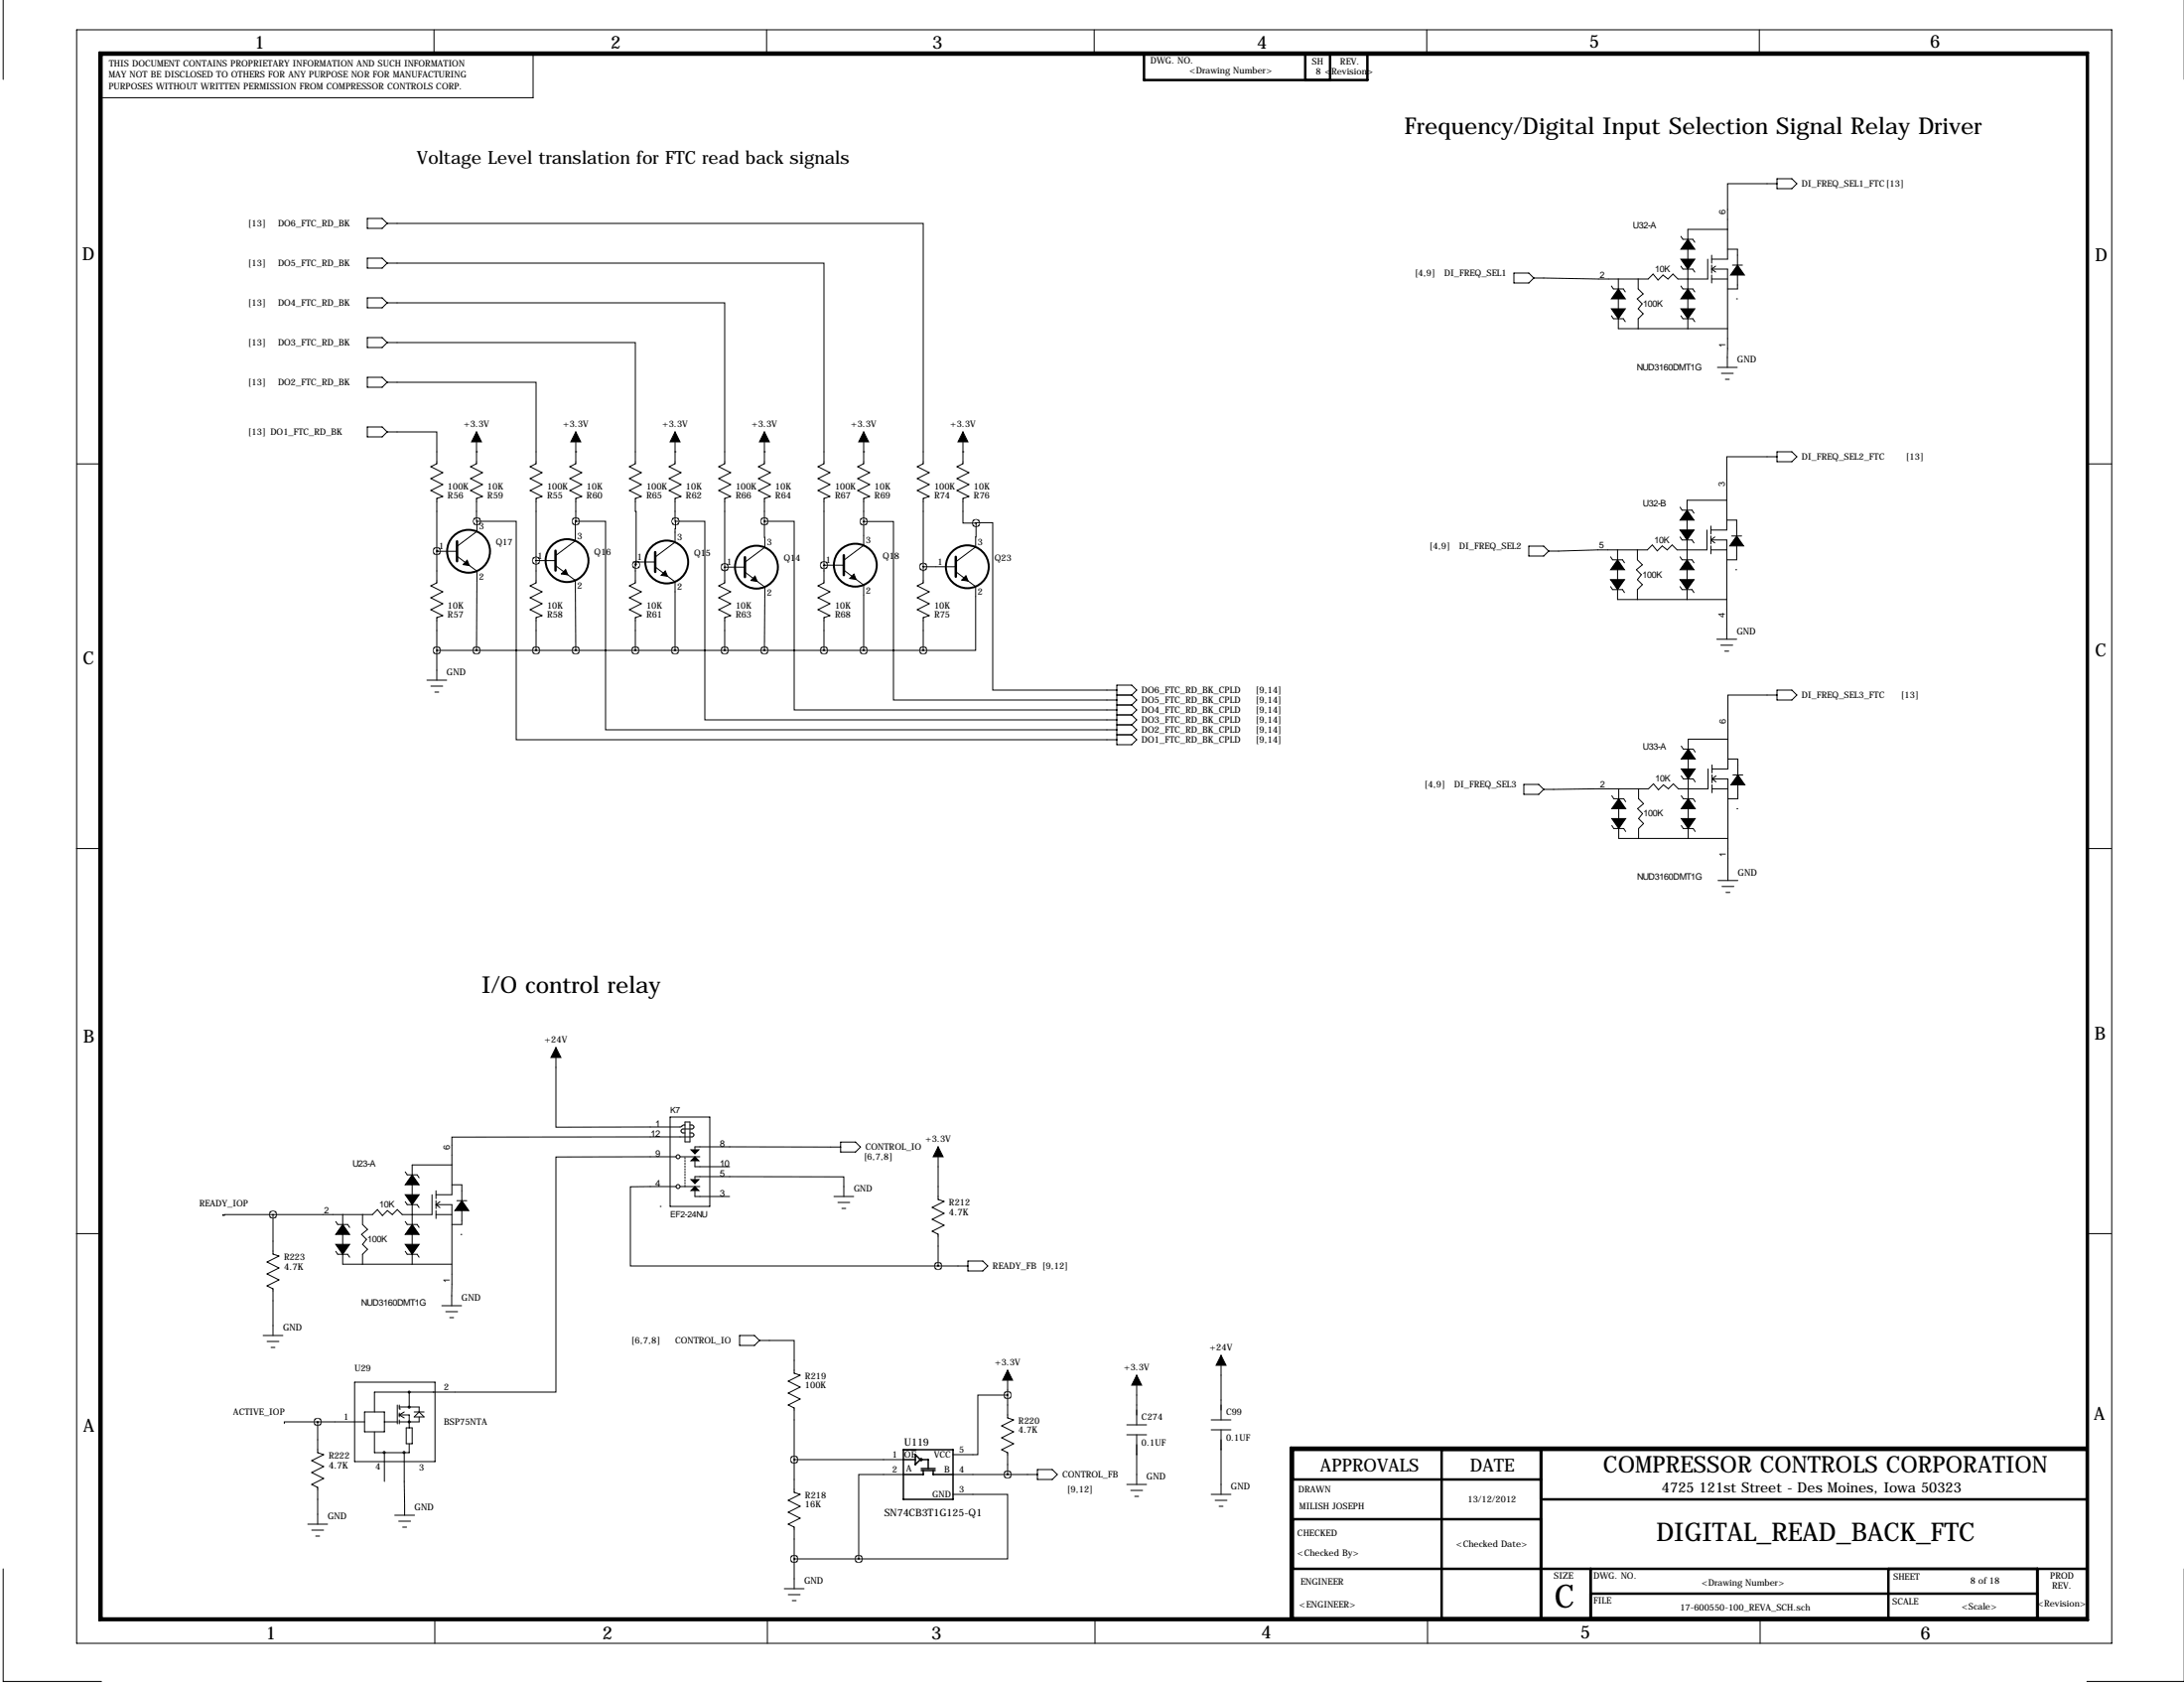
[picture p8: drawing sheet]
<svg xmlns="http://www.w3.org/2000/svg" width="559mm" height="432mm" viewBox="0 0 559 432" stroke-linecap="round" stroke-linejoin="round" font-family="sans-serif">
<g fill="none" stroke="#000" stroke-width=".25">
<path d="M.8 -.1v20.4M19.6 7.6h520.7v412.8h-520.7zM111 7.6v6.4M143.6 13.9h-7.2v11.1h-110.8M196.1 7.6v6.4M280 7.6v6.4M365 7.6v6.4M450.1 7.6v6.4M94 55.9h3.8l1.3 1.2-1.3 1.3h-3.8zM99.1 57.1h137.1v61.5l-1.5 .8 3 1.5-3 1.5 3 1.6-3 1.5 3 1.5-1.5 .5v21.6l-1.5 .8 3 1.5-3 1.5 3 1.5-3 1.6 3 1.5-1.5 .5v8.4M442 58.7h-10.1v2.5M454.7 47h-12.7v19.3h-4.1"/>
<path d="M454.7 45.7h3.8l1.2 1.3-1.2 1.3h-3.8zM94 66h3.8l1.3 1.3-1.3 1.3h-3.8zM94 76.2h3.8l1.3 1.3-1.3 1.2h-3.8zM99.1 77.5h86.3v41.1l-1.5 .8 3 1.5-3 1.5 3 1.6-3 1.5 3 1.5-1.5 .5v21.6l-1.5 .8 3 1.5-3 1.5 3 1.5-3 1.6 3 1.5-1.5 .5v8.4M99.1 67.3h111.7v51.3l-1.5 .8 3 1.5-3 1.5 3 1.6-3 1.5 3 1.5-1.5 .5v21.6l-1.5 .8 3 1.5-3 1.5 3 1.5-3 1.6 3 1.5-1.5 .5v8.4M387.3 69.8h3.9l1.2 1.3-1.2 1.3h-3.9zM412.3 73.2l.5 .7h2.5l.5 .8M414.1 71.4v2.5M414.1 76.5v2.5M419.2 71.4v2.5l1.2 1.3-1.5 1.3 1.3 1.2-1 1.3 1.2 1.3-1.2 1.2v2.6M430.1 68.1l.5 .7h2.5l.5 .8M430.1 60.5l.5 .7h2.5l.5 .8"/>
<path d="M430.1 73.2l.5 .7h2.5l.5 .8M431.9 63.8v2.5M431.9 68.8v5.1M431.9 76.5v2.5M436.9 66.3v5.1h-7.6l-1.3-1.3-1.2 1.3-1.3-1-1.3 1.2-1.2-1.5-1.3 1.3-29.3-.3M437.9 71.4h4.1M437.9 65.3v2M437.9 67.8v2M437.9 70.4v2M437.9 68.8h4.1v25.2M437.9 68.8l1.1 .8M439 68.1l-1.1 .7"/>
<path d="M442 63.8h2.6v4M443.3 67.8h2.5M444.3 76.5h.1M444.6 70.4v3.5h-2.6M94 86.4h3.8l1.3 1.2-1.3 1.3h-3.8zM94 96.5h3.8l1.3 1.3-1.3 1.3h-3.8zM99.1 97.8h38.1v20.8l-1.6 .8 3.1 1.5-3.1 1.5 3.1 1.6-3.1 1.5 3.1 1.5-1.5 .5v21.6l-1.6 .8 3.1 1.5-3.1 1.5 3.1 1.5-3.1 1.6 3.1 1.5-1.5 .5v8.4M99.1 87.6h63.5v31l-1.6 .8 3.1 1.5-3.1 1.5 3.1 1.6-3.1 1.5 3.1 1.5-1.5 .5v3.3h.2v13.7M412.3 80.8l.5 .7h2.5l.5 .8M414.1 81.5v2.6h27.9M430.1 80.8l.5 .7h2.5l.5 .8M431.9 81.5v2.6"/>
<path d="M439.4 94h5.1M440.4 95.5h3.1M441.5 97h1M19.7 118.7h6.4M94 109.2h3.8l1.3 1.3-1.3 1.3h-3.8zM99.1 110.5h12.7v8.1l-1.6 .8 3.1 1.5-3.1 1.5 3.1 1.6-3.1 1.5 3.1 1.5-1.5 .5v21.6l-1.6 .8 3.1 1.5-3.1 1.5 3.1 1.5-3.1 1.6 3.1 1.5-1.5 .5v16M121.9 115.6h.1M121.9 110.5v8.1l-1.5 .8 3 1.5-3 1.5 3 1.6-3 1.5 3 1.5-1.5 .5 .1 5.8M147.3 115.6h.1M147.3 110.5v8.1l-1.5 .8 3 1.5-3 1.5 3 1.6-3 1.5 3 1.5-1.5 .5v5.8M172.7 115.6h.1M172.7 110.5v8.1l-1.5 .8 3 1.5-3 1.5 3 1.6-3 1.5 3 1.5-1.5 .5 .1 5.8"/>
<path d="M195.6 115.6h.1M195.6 110.5v8.1l-1.5 .8 3 1.5-3 1.5 3 1.6-3 1.5 3 1.5-1.5 .5v5.8M221 115.6h.1M221 110.5v8.1l-1.5 .8 3 1.5-3 1.5 3 1.6-3 1.5 3 1.5-1.5 .5v12l-5.1 3.8M246.4 115.6h.1M246.4 110.5v8.1l-1.5 .8 3 1.5-3 1.5 3 1.6-3 1.5 3 1.5-1.5 .5v6.3h3.3M454.7 116.8h-12.9v18.8h-4.1M454.7 115.6h3.8l1.2 1.2-1.2 1.3h-3.8zM533.9 118.7h6.4M122 133.3h10.1v55.9h153.7M122 133.3v2.6l-5.1 3.9M147.3 133.3l-.1 5-5.1 3.8"/>
<path d="M147.3 133.3h7.6v53.4h130.9M172.8 133.3l-.1 5.4-5.1 3.8M172.8 133.3h7.5v50.8h105.5M195.6 133.3l.1 6.7-5.1 3.8M195.6 133.3h7.6v48.3h82.6M221 133.4h7.6v45.7h57.2M249.7 133.8l-.1 6.1-5 3.8M249.7 133.8l4.3-.1v42.8h31.8M391.2 139.7h3.8l1.2 1.3-1.2 1.2h-3.8zM429.9 137.4l.5 .7h2.5l.5 .8M429.9 129.7l.5 .8h2.5l.5 .8M431.6 133v2.6"/>
<path d="M431.6 138.1v5.1M436.7 135.6v5.1h-7.6l-1.3-1.3-1.2 1.3-1.3-1.1-1.3 1.3-1.2-1.5-1.3 1.3h-12.7l-12.6 .3M437.7 134.6v2M437.7 137.1v2M437.7 139.6v2.1M437.7 138.1h4.1v25.4M437.7 138.1l1.1 .8M438.8 137.4l-1.1 .7M441.8 133h2.5v4.1M441.8 128h-10.2v2.5M443.1 137.1h2.5M444.3 139.6v3.6h-2.5"/>
<path d="M111.8 141h5.1M116.9 142.3l5.1 3.8-.1 20.3M137.2 143.4h4.9M142.1 144.7l5.1 3.8 .1 17.9M162.8 144.5h-.2v4.6l-1.6 .8 3.1 1.5-3.1 1.5 3.1 1.5-3.1 1.6 3.1 1.5-1.5 .5v8.4M167.6 143.8h-5v.7h.2M167.6 145l5.1 3.8v17.6M185.4 145.1h5.2M190.6 146.4l5.1 3.8-.1 16.2M210.8 144.6h.1M210.8 144.6h5.1M215.9 145.8l5.1 3.9v16.7"/>
<path d="M236.2 145h8.4M244.6 146.3l5 3.8v16.3h-13.4M412.1 150.1l.5 .7h2.5l.5 .8M412.1 142.4l.5 .8h2.5l.5 .8M413.9 150.8v2.6h27.9M413.9 140.7v2.5M413.9 145.7v2.6M418.9 140.7v2.5l1.3 1.3-1.5 1.2 1.3 1.3-1.1 1.3 1.3 1.3-1.3 1.2v2.6M429.9 142.4l.5 .8h2.5l.5 .8M429.9 150.1l.5 .7h2.5l.5 .8M431.6 145.7v2.6M431.6 150.8v2.6"/>
<path d="M437.7 140.7h4.1M444.1 145.7h.1M109.2 174h5.1M110.2 175.5h3.1M111.3 177h1M111.8 166.4h124.4M285.8 177.8h3.8M289.6 177.8l1.2-1.3-1.2-1.2h-3.8v15.2h3.8l1.2-1.3-1.2-1.2M289.6 177.8l1.2 1.3-1.2 1.2M439.3 163.5h5M440.3 165h3M441.3 166.6h1"/>
<path d="M454.7 177.8h-12.6v18.9h-4.1M454.7 176.5h3.8l1.2 1.3-1.2 1.3h-3.8zM285.8 188h3.8M285.8 185.4h3.8M285.8 182.9h3.8M285.8 180.3h3.8M289.6 185.4l1.2 1.3-1.2 1.3M289.6 182.9l1.2 1.2-1.2 1.3M289.6 180.3l1.2 1.3-1.2 1.3M430.2 198.5l.5 .7h2.5l.5 .8M430.2 190.9l.5 .7h2.5l.5 .8M432 194.2v2.5"/>
<path d="M432 199.2v5.1M437 196.7v5.1h-7.6l-1.3-1.3-1.2 1.3-1.3-1-1.3 1.2-1.2-1.5-1.3 1.3-26.8 .1M438 195.7v2M438 198.2v2.1M438 199.2h4.1v26M438 199.2l1.1 .8M439.1 198.5l-1.1 .7M442.1 194.2h2.6v4M442.1 189.1h-10.1v2.5M443.4 198.2h2.5M19.6 217.1h6.4M389.9 200.7h3.8l1.3 1.2-1.3 1.3h-3.8z"/>
<path d="M412.4 211.2l.5 .7h2.5l.6 .8M412.4 203.6l.5 .7h2.5l.6 .8M414.2 211.9v2.6h27.9M414.2 201.8v2.5M414.2 206.9v2.5M419.3 201.8v2.5l1.2 1.3-1.5 1.3 1.3 1.2-1 1.3 1.2 1.3-1.2 1.2v2.6M430.2 203.6l.5 .7h2.5l.5 .8M430.2 211.2l.5 .7h2.5l.5 .8M432 206.9v2.5M432 211.9v2.6M438 201.8h4.1M438 200.8v2"/>
<path d="M444.4 206.9h.1M444.7 200.8v3.5h-2.6M533.8 217.1h6.4M439.6 225.2h5.1M440.6 226.8h3M441.6 228.3h1M142.2 268v20.3h31.8l.8-.5h.5M103.7 299.8l.5 .7h2.5l.5 .8M115.6 298h-10.1v2.5M171.4 285.8h10.2v22.8h-10.2zM173 295.9l-30.8 .1v60.1h-46.4v5.1M174 295.9h5.1"/>
<path d="M175.3 287h1.2v5.1h-1.2zM176.5 289.8h.5a.51 .51 0 0 1 .5 .5 .51 .51 0 0 1-.5 .5l-61.4 .1v14.7h-4M176.5 287.8h.5a.51 .51 0 0 1 .5 .5 .51 .51 0 0 1-.5 .5h-2.2a.51 .51 0 0 0-.6 .5 .51 .51 0 0 0 .6 .5h.5M177.8 296.9v1.5h8.9M215.1 293.4h-37.3v.7M215.1 292.2h3.8l1.3 1.2-1.3 1.3h-3.8zM240 293.4v13.4l1.6 .5-3.1 1.6 3.1 1.5-3.1 1.5 3.1 1.5-3.1 1.6 1.5 .7v8.1M19.6 315.6h6.4M57 310.7v.2h.4v-.2h12.4M69.8 310.7v10.1l1.6 .5-3.1 1.5 3.1 1.6-3.1 1.5 3.1 1.5-3.1 1.5 1.5 .8v11.9M85.9 312.5l.5 .7h2.6l.5 .8M87.7 310.7v2.5"/>
<path d="M87.7 315.8v2.5M92.8 310.7v2.5l1.2 1.3-1.5 1.3 1.3 1.2-1 1.3 1.2 1.3-1.2 1.3v2.5M103.7 307.4l.5 .8h2.5l.5 .7M103.7 312.5l.5 .7h2.5l.5 .8M105.5 303.1v2.5M105.5 308.2v5M105.5 315.8v2.5M110.5 305.6v5.1h-7.6l-1.2-1.3-1.3 1.3-1.3-1-1.3 1.2-1.2-1.5-1.3 1.3h-25.5M111.6 310.7h4M111.6 304.6v2M111.6 307.1v2.1M111.6 309.7v2"/>
<path d="M111.6 308.2h4v25.8M111.6 308.2l1 .7M112.6 307.4l-1 .8M115.6 303.1h2.6v4M116.9 307.1h2.5M117.9 315.8h.1M118.2 309.7v3.5h-2.6M168.9 308.6h.1M173 303.5l-11.7 .1v20.2h78.7M174 303.5h5.1M177.8 301.8v-.8h38.1v5.1M177.8 304.5v1.6h8.9"/>
<path d="M213.4 306.1h5M214.4 307.6h3M215.4 309.1h1M533.8 315.6h6.4M85.9 320.1l.5 .8h2.6l.5 .7M87.7 320.9v2.5h27.9M103.7 320.1l.5 .8h2.5l.5 .7M105.5 320.9v2.5M113 334h5.1M114 335.5h3.1M115.1 337.1h1M240 323.8h7.6"/>
<path d="M247.6 322.6h3.9l1.2 1.2-1.2 1.3h-3.9zM67.3 341.6h5.1M68.3 343.2h3.1M69.3 344.7h1.1M90.7 353.6h20.6v20.3h-20.6zM101.7 359.4v4.8M102.2 359.9h5v1.3M102.2 359.4v1M104.7 356.1v3.8M189.2 341.6h3.8l1.3 1.3-1.3 1.3h-3.8zM194.3 342.9h8.9v8.4l1.5 .5-3 1.5 3 1.5-3 1.6 3 1.5-3 1.5 1.5 .8v21.6l1.5 .5-3 1.5 3 1.5-3 1.5 3 1.6-3 1.5 1.5 .8v15.7M257.8 356.9h-7.6v15.2h-6.4"/>
<path d="M257.8 350.5v12.2l1.5 .5-3 1.5 3 1.6-3 1.5 3 1.5-3 1.5 1.5 .8v5.6M290.8 351.8v12.7M312.4 346.7v16.5M81.3 363.7h-8.6v.4M81.3 363.7h12M81.3 363.7v7.9l1.5 .5-3 1.5 3 1.6-3 1.5 3 1.5-3 1.5 1.5 .8v9.4M93.3 361.2h5v5.1h-5zM95.8 366.3v5.3h8.9v-2.3M98.3 363.7h3.4M98.3 371.6v7.4M102.2 361.4v1.1M102.2 363.2v1"/>
<path d="M102.2 361.9h2.5v3.4M102.2 361.9l1.2 .8M102.2 360.4h.1M103.4 361.2l-1.2 .7M103.4 371.6l.1 16M103.9 365.3h1.6v4h-1.6zM106 361.2h2.5M106 362.5l1.2-1.3 1.3 1.3zM107.2 362.5v1.2h-5M203.2 373.4h27.9M231.1 377.2h-11.4v21.6M231.4 370.9h3"/>
<path d="M243.8 377.2h21.6M265.4 375.9h3.8l1.3 1.3-1.3 1.3h-3.8zM288.3 364.5h5.1M288.3 367h5.1M288.3 379.7h5.1M290.8 367v12.7M309.9 363.2h5.1M309.9 365.8h5.1M312.4 365.8v16.5M78.7 389.9h5.1M79.8 391.4h3M80.8 392.9h1"/>
<path d="M101 387.6h5.1M102 389.1h3.1M103 390.7h1M203.2 398.8h16.5M243.8 382.3h14v16.5h-38.1M289.3 381.3h3.1M290.3 382.8h1M309.9 382.3h5.1M310.9 383.8h3M311.9 385.3h1M.8 401.3v28.8h25.2M111.3 414v6.4"/>
<path d="M196.3 414v6.4M200.7 406.4h5M201.7 407.9h3M202.7 409.4h1M280.2 414v6.4M365.3 414v6.4M450.3 414v6.4M534 430.1h24.8"/>
<circle cx="173.5" cy="295.9" r=".51"/>
<circle cx="173.5" cy="303.5" r=".51"/>
<circle cx="104.7" cy="360" r=".25"/>
<circle cx="104.7" cy="356.1" r=".25"/>
<circle cx="98.3" cy="371.6" r=".25"/>
<circle cx="103.4" cy="371.6" r=".25"/>
<circle cx="104.7" cy="363.7" r=".25"/>
</g>
<g fill="none" stroke="#000" stroke-width=".63">
<path d="M25.5 13.5h508.7v400.9h-508.7zM26 14h508v400h-508zM292.7 13.8h57.2v6.7h-57.2zM334 20.5v-6.8h6.3v6.8M116.9 138.5v5.1M142.1 140.9v5M167.6 141.2v5.1M190.6 142.5v5.1M215.9 142v5.1M244.6 142.4v5.1M330.8 378.5h63.5M368.9 370.8v43.2"/>
<path d="M394.3 370.8v43.2M534 370.8h-203.2v43.2M534 370.3h-203.7v43.7M330.8 388.6h63.5M394.3 383.5h139.7M330.8 401.3h203.2M407 401.3v12.7M407 407.7h114.3M483.2 401.3v12.7M521.3 401.3v12.7"/>
</g>
<g fill="none" stroke="#000" stroke-width=".51">
<circle cx="119.9" cy="141" r="5.5"/>
<circle cx="145.1" cy="143.4" r="5.5"/>
<circle cx="170.6" cy="143.8" r="5.5"/>
<circle cx="193.5" cy="145.1" r="5.5"/>
<circle cx="218.8" cy="144.6" r="5.5"/>
<circle cx="247.5" cy="145" r="5.5"/>
</g>
<g fill="#000" stroke="#000" stroke-width=".25">
<path d="M414.1 73.9l1.7 2.6h-3.5zM431.9 73.9l1.7 2.6h-3.5zM430.1 66.3h3.5l-1.7 2.5zM431.9 61.2l1.7 2.6h-3.5zM444.6 67.8l1.7 2.6h-3.5zM412.3 79h3.5l-1.7 2.5zM430.1 79h3.5l-1.7 2.5zM121.9 110.5l1.3 2.5h-2.6zM147.3 110.5l1.3 2.5h-2.6zM172.7 110.5l1.3 2.5h-2.6zM195.6 110.5l1.2 2.5h-2.5zM221 110.5l1.2 2.5h-2.5z"/>
<path d="M246.4 110.5l1.2 2.5h-2.5zM429.9 135.6h3.5l-1.8 2.5zM431.6 130.5l1.8 2.5h-3.5zM444.3 137.1l1.8 2.5h-3.5zM119.5 143.3l.6 1.4-1.6-.3zM144.7 145.7l.6 1.4-1.6-.3zM170.2 146l.6 1.4-1.6-.2zM193.2 147.4l.6 1.3-1.7-.2zM218.5 146.9l.5 1.3-1.6-.2zM247.1 147.3l.6 1.3-1.6-.2zM413.9 143.2l1.7 2.5h-3.5zM412.1 148.3h3.5l-1.7 2.5z"/>
<path d="M431.6 143.2l1.8 2.5h-3.5zM429.9 148.3h3.5l-1.8 2.5zM430.2 196.7h3.5l-1.7 2.5zM432 191.6l1.7 2.6h-3.5zM444.7 198.2l1.7 2.6h-3.5zM414.2 204.3l1.8 2.6h-3.6zM412.4 209.4h3.6l-1.8 2.5zM432 204.3l1.7 2.6h-3.5zM430.2 209.4h3.5l-1.7 2.5zM142.2 268l1.3 2.5h-2.5zM177.8 295.9l1 1h-2zM176.8 294.1h2l-1 1z"/>
<path d="M240 293.4l1.3 2.5h-2.5zM87.7 313.2l1.8 2.6h-3.6zM105.5 313.2l1.7 2.6h-3.5zM103.7 305.6h3.5l-1.7 2.6zM105.5 300.5l1.7 2.6h-3.5zM118.2 307.1l1.7 2.6h-3.5zM176.8 301.8h2l-1 1zM177.8 303.5l1 1h-2zM85.9 318.3h3.6l-1.8 2.6zM103.7 318.3h3.5l-1.7 2.6zM257.8 350.5l1.3 2.6h-2.6zM290.8 351.8l1.3 2.5h-2.5z"/>
<path d="M312.4 346.7l1.3 2.5h-2.6z"/>
</g>
<g fill="none" stroke="#000" stroke-width=".38">
<path d="M231.1 370.8h12.7v12.7h-12.7zM231.1 373.4h3.1M234.2 372.1l1.3 1.3-1.3 1.2zM235.7 376.2h3.6M235.7 375.7h3.6M236 373.4h1.5v2.3M236.2 376.2v1h-5.1M238.8 376.2v1h5"/>
<circle cx="235.7" cy="373.4" r=".25"/>
</g>
<path d="M175.3 303.5v-7.6" fill="none" stroke="#000" stroke-width=".25" stroke-dasharray=".4 .4"/>
<path d="M121.9 166.4a.07 .07 0 0 0 .1 0 .07 .07 0 0 0-.1 0zM137.1 166.4a.07 .07 0 0 0 .1 0 .07 .07 0 0 0-.1 0zM147.3 166.4a.07 .07 0 0 0 .1 0 .07 .07 0 0 0-.1 0zM162.5 166.4a.07 .07 0 0 0 .1 0 .07 .07 0 0 0-.1 0zM172.7 166.4a.07 .07 0 0 0 .1 0 .07 .07 0 0 0-.1 0zM185.4 166.4a.07 .07 0 0 0 .1 0 .07 .07 0 0 0-.1 0zM111.7 141a.07 .07 0 0 0 .1 0 .07 .07 0 0 0-.1 0zM137.1 143.4a.07 .07 0 0 0 .1 0 .07 .07 0 0 0-.1 0zM111.7 166.4a.07 .07 0 0 0 .1 0 .07 .07 0 0 0-.1 0zM122 133.3a.07 .07 0 0 0 .1 0 .07 .07 0 0 0-.1 0zM147.3 133.3a.07 .07 0 0 0 .1 0 .07 .07 0 0 0-.1 0zM172.8 133.3a.07 .07 0 0 0 .1 0 .07 .07 0 0 0-.1 0zM195.5 133.3a.07 .07 0 0 0 .1 0 .07 .07 0 0 0-.1 0zM210.8 144.6a.07 .07 0 0 0 .1 0 .07 .07 0 0 0-.1 0zM236.2 145a.07 .07 0 0 0 .1 0 .07 .07 0 0 0-.1 0zM195.5 166.4a.07 .07 0 0 0 .1 0 .07 .07 0 0 0-.1 0zM210.8 166.4a.07 .07 0 0 0 .1 0 .07 .07 0 0 0-.1 0zM220.9 166.4a.07 .07 0 0 0 .1 0 .07 .07 0 0 0-.1 0zM236.2 166.4a.07 .07 0 0 0 .1 0 .07 .07 0 0 0-.1 0zM220.9 133.4a.07 .07 0 0 0 .1 0 .07 .07 0 0 0-.1 0zM249.7 133.8a.07 .07 0 0 0 .1 0 .07 .07 0 0 0-.1 0zM240 323.8a.07 .07 0 0 0 .1 0 .07 .07 0 0 0-.1 0zM162.7 144.5a.07 .07 0 0 0 .1 0 .07 .07 0 0 0-.1 0zM185.4 145.1a.07 .07 0 0 0 .1 0 .07 .07 0 0 0-.1 0zM203.1 373.4a.1 .1 0 0 0 .2 0 .1 .1 0 0 0-.2 0zM203.1 398.8a.1 .1 0 0 0 .2 0 .1 .1 0 0 0-.2 0zM219.6 398.8a.1 .1 0 0 0 .2 0 .1 .1 0 0 0-.2 0zM257.7 377.2a.1 .1 0 0 0 .2 0 .1 .1 0 0 0-.2 0zM257.7 356.9a.1 .1 0 0 0 .2 0 .1 .1 0 0 0-.2 0zM69.8 310.7a.07 .07 0 0 0 .1 0 .07 .07 0 0 0-.1 0zM81.2 363.7a.07 .07 0 0 0 .1 0 .07 .07 0 0 0-.1 0z" fill="#000" stroke="#000" stroke-width="1.9"/>
<text font-size="8.2" x="397.7" y="411.3">C</text>
<text font-size="6.6" x="423.8" y="394.2">DIGITAL_READ_BACK_FTC</text>
<g font-size="5.9">
<text x="359.4" y="34.3">Frequency/Digital Input Selection Signal Relay Driver</text>
<text x="123.2" y="254">I/O control relay</text>
<text x="410.2" y="376.7">COMPRESSOR CONTROLS CORPORATION</text>
</g>
<g font-size="4.6">
<text x="65.1" y="12.4">1</text>
<text x="156.3" y="12.4">2</text>
<text x="238.5" y="12.4">3</text>
<text x="321.6" y="12.4">4</text>
<text x="406.6" y="12.2">5</text>
<text x="493.8" y="12.2">6</text>
<text x="106.7" y="41.9">Voltage Level translation for FTC read back signals</text>
<text x="21.1" y="66.6">D</text>
<text x="536.1" y="66.9">D</text>
<text x="536" y="167.9">C</text>
<text x="21.2" y="169.9">C</text>
<text x="21.3" y="266.8">B</text>
<text x="535.9" y="265.9">B</text>
<text x="535.7" y="363.2">A</text>
<text x="21.3" y="366.3">A</text>
<text x="337.8" y="376.4">APPROVALS</text>
<text x="376.2" y="376.4">DATE</text>
<text x="68" y="419.3">1</text>
<text x="154.1" y="419.3">2</text>
<text x="238.3" y="419.3">3</text>
<text x="322.7" y="419.2">4</text>
<text x="404.4" y="419.1">5</text>
<text x="491.4" y="419.3">6</text>
</g>
<text font-size="3.6" x="425.2" y="381.8">4725 121st Street - Des Moines, Iowa 50323</text>
<g font-size="2.6">
<text x="231.4" y="369.8">U119</text>
<text x="226.2" y="387.9">SN74CB3T1G125-Q1</text>
</g>
<g font-size="2.4">
<text x="444.5" y="92.7">GND</text>
<text x="444.3" y="162.3">GND</text>
<text x="114.3" y="172.7">GND</text>
<text x="444.7" y="224">GND</text>
<text x="166.5" y="290.8">12</text>
<text x="167.7" y="288.3">1</text>
<text x="184.1" y="293.4">8</text>
<text x="167.7" y="295.9">9</text>
<text x="184.1" y="298.4">10</text>
<text x="167.7" y="303.5">4</text>
<text x="184.1" y="301">5</text>
<text x="184.1" y="306.1">3</text>
<text x="242.8" y="310.8">4.7K</text>
<text x="72.6" y="324.7">4.7K</text>
<text x="118.1" y="332.7">GND</text>
<text x="72.4" y="340.4">GND</text>
<text x="84.1" y="375.5">4.7K</text>
<text x="293.4" y="378.5">GND</text>
<text x="315" y="381">GND</text>
<text x="83.8" y="388.6">GND</text>
<text x="106.1" y="386.3">GND</text>
<text x="205.7" y="405.1">GND</text>
</g>
<g font-size="2.3">
<text x="27.9" y="17">THIS DOCUMENT CONTAINS PROPRIETARY INFORMATION AND SUCH INFORMATION</text>
<text x="294.3" y="16.4">DWG. NO.</text>
<text x="335.7" y="16.4">SH</text>
<text x="342.9" y="16.5">REV.</text>
<text x="27.8" y="19.9">MAY NOT BE DISCLOSED TO OTHERS FOR ANY PURPOSE NOR FOR MANUFACTURING</text>
<text x="27.8" y="23">PURPOSES WITHOUT WRITTEN PERMISSION FROM COMPRESSOR CONTROLS CORP.</text>
<text x="304.4" y="18.8">&lt;Drawing Number&gt;</text>
<text x="336.7" y="19.1">8 &lt;Revision&gt;</text>
<text x="461" y="47.8">DI_FREQ_SEL1_FTC[13]</text>
<text x="63.5" y="58">[13]</text>
<text x="71.1" y="58">DO6_FTC_RD_BK</text>
<text x="417.8" y="58.4">U32-A</text>
<text x="441.5" y="54.9" transform="rotate(-90 441.5 54.9)">6</text>
<text x="63.5" y="68.1">[13]</text>
<text x="71.1" y="68.1">DO5_FTC_RD_BK</text>
<text x="361.9" y="70.7">[4,9]</text>
<text x="369.6" y="70.7">DI_FREQ_SEL1</text>
<text x="409.3" y="71.1">2</text>
<text x="423.5" y="69.6">10K</text>
<text x="63.5" y="78.3">[13]</text>
<text x="71.1" y="78.3">DO4_FTC_RD_BK</text>
<text x="420.4" y="78.5">100K</text>
<text x="63.5" y="88.4">[13]</text>
<text x="71.1" y="88.4">DO3_FTC_RD_BK</text>
<text x="441.5" y="88.8" transform="rotate(-90 441.5 88.8)">1</text>
<text x="418.8" y="94.7">NUD3160DMT1G</text>
<text x="63.5" y="98.6">[13]</text>
<text x="71.1" y="98.6">DO2_FTC_RD_BK</text>
<text x="63.5" y="111.3">[13] DO1_FTC_RD_BK</text>
<text x="118.6" y="109.2">+3.3V</text>
<text x="144" y="109.2">+3.3V</text>
<text x="169.4" y="109.2">+3.3V</text>
<text x="192.3" y="109.2">+3.3V</text>
<text x="217.7" y="109.2">+3.3V</text>
<text x="243.1" y="109.2">+3.3V</text>
<text x="461" y="117.6">DI_FREQ_SEL2_FTC</text>
<text x="487.7" y="117.6">[13]</text>
<text x="114.6" y="125.2">100K</text>
<text x="124.7" y="125.2">10K</text>
<text x="140" y="125.2">100K</text>
<text x="150.1" y="125.2">10K</text>
<text x="165.4" y="125.2">100K</text>
<text x="175.5" y="125.2">10K</text>
<text x="188.2" y="125.2">100K</text>
<text x="198.4" y="125.2">10K</text>
<text x="213.6" y="125.2">100K</text>
<text x="223.8" y="125.2">10K</text>
<text x="239" y="125.2">100K</text>
<text x="249.2" y="125.2">10K</text>
<text x="441.3" y="124.4" transform="rotate(-90 441.3 124.4)">3</text>
<text x="114.6" y="127.6">R56</text>
<text x="124.7" y="127.6">R59</text>
<text x="140" y="127.6">R55</text>
<text x="150.1" y="127.6">R60</text>
<text x="165.4" y="127.6">R65</text>
<text x="175.5" y="127.6">R62</text>
<text x="188.2" y="127.6">R66</text>
<text x="198.4" y="127.6">R64</text>
<text x="213.6" y="127.6">R67</text>
<text x="223.8" y="127.6">R69</text>
<text x="239" y="127.6">R74</text>
<text x="249.2" y="127.6">R76</text>
<text x="420.4" y="129.5">U32-B</text>
<text x="122.5" y="135.4">3</text>
<text x="147.7" y="137.8">3</text>
<text x="112.3" y="140.5">1</text>
<text x="126.8" y="139.5">Q17</text>
<text x="137.5" y="142.9">1</text>
<text x="152" y="141.9">Q16</text>
<text x="163" y="143.3">1</text>
<text x="173.2" y="138.2">3</text>
<text x="177.5" y="142.2">Q15</text>
<text x="196.2" y="139.5">3</text>
<text x="200.5" y="143.6">Q14</text>
<text x="221.5" y="139">3</text>
<text x="225.8" y="143.1">Q18</text>
<text x="250.1" y="139.4">3</text>
<text x="254.5" y="143.5">Q23</text>
<text x="365.8" y="140.5">[4,9]</text>
<text x="373.4" y="140.5">DI_FREQ_SEL2</text>
<text x="409.1" y="140.2">5</text>
<text x="423.3" y="138.9">10K</text>
<text x="122.5" y="148.2">2</text>
<text x="186" y="144.6">1</text>
<text x="211.3" y="144.1">1</text>
<text x="239.9" y="144.5">1</text>
<text x="420.2" y="147.8">100K</text>
<text x="114.6" y="155.7">10K</text>
<text x="140" y="155.7">10K</text>
<text x="147.7" y="150.6">2</text>
<text x="165.4" y="155.7">10K</text>
<text x="173.2" y="151">2</text>
<text x="188.2" y="155.7">10K</text>
<text x="196.2" y="152.3">2</text>
<text x="213.6" y="155.7">10K</text>
<text x="221.5" y="151.8">2</text>
<text x="239" y="155.7">10K</text>
<text x="250.1" y="152.2">2</text>
<text x="114.6" y="158.1">R57</text>
<text x="140" y="158.1">R58</text>
<text x="165.4" y="158.1">R61</text>
<text x="188.2" y="158.1">R63</text>
<text x="213.6" y="158.1">R68</text>
<text x="239" y="158.1">R75</text>
<text x="441.3" y="158.1" transform="rotate(-90 441.3 158.1)">4</text>
<text x="292.1" y="179.9">DO5_FTC_RD_BK_CPLD</text>
<text x="292.1" y="177.3">DO6_FTC_RD_BK_CPLD</text>
<text x="321.3" y="179.9">[9,14]</text>
<text x="321.3" y="177.3">[9,14]</text>
<text x="461" y="178.6">DI_FREQ_SEL3_FTC</text>
<text x="486.4" y="178.6">[13]</text>
<text x="292.1" y="185">DO3_FTC_RD_BK_CPLD</text>
<text x="292.1" y="182.4">DO4_FTC_RD_BK_CPLD</text>
<text x="321.3" y="185">[9,14]</text>
<text x="321.3" y="182.4">[9,14]</text>
<text x="441.6" y="185.3" transform="rotate(-90 441.6 185.3)">6</text>
<text x="292.1" y="190">DO1_FTC_RD_BK_CPLD</text>
<text x="292.1" y="187.5">DO2_FTC_RD_BK_CPLD</text>
<text x="321.3" y="190">[9,14]</text>
<text x="321.3" y="187.5">[9,14]</text>
<text x="420.4" y="191.8">U33-A</text>
<text x="364.5" y="201.5">[4,9]</text>
<text x="372.1" y="201.5">DI_FREQ_SEL3</text>
<text x="409.4" y="201.5">2</text>
<text x="423.6" y="200">10K</text>
<text x="420.5" y="208.9">100K</text>
<text x="441.6" y="219.2" transform="rotate(-90 441.6 219.2)">1</text>
<text x="418.9" y="225.1">NUD3160DMT1G</text>
<text x="139.3" y="266.7">+24V</text>
<text x="236.7" y="292.1">+3.3V</text>
<text x="90.2" y="298.4">U23-A</text>
<text x="115.1" y="294.2" transform="rotate(-90 115.1 294.2)">6</text>
<text x="221" y="296.7">[6,7,8]</text>
<text x="221.4" y="294.2">CONTROL_IO</text>
<text x="218.4" y="304.8">GND</text>
<text x="51" y="308.6">READY_IOP</text>
<text x="82.9" y="310.4">2</text>
<text x="97.1" y="308.9">10K</text>
<text x="242.8" y="308.4">R212</text>
<text x="94" y="317.8">100K</text>
<text x="72.6" y="322.3">R223</text>
<text x="115.1" y="328.1" transform="rotate(-90 115.1 328.1)">1</text>
<text x="254" y="324.7">READY_FB [9,12]</text>
<text x="92.4" y="334.1">NUD3160DMT1G</text>
<text x="161.5" y="343.7">[6,7,8]</text>
<text x="172.7" y="343.7">CONTROL_IO</text>
<text x="309.5" y="345.4">+24V</text>
<text x="90.7" y="350.8">U29</text>
<text x="206" y="352.8">R219</text>
<text x="254.5" y="349.2">+3.3V</text>
<text x="287.5" y="350.5">+3.3V</text>
<text x="113.6" y="355.6">2</text>
<text x="206" y="355.2">100K</text>
<text x="59.7" y="361.9">ACTIVE_IOP</text>
<text x="87.9" y="363.2">1</text>
<text x="113.6" y="364.6">BSP75NTA</text>
<text x="260.6" y="364.2">R220</text>
<text x="292.1" y="363.2">C274</text>
<text x="313.7" y="361.9">C99</text>
<text x="245.4" y="371.6">5</text>
<text x="260.6" y="366.6">4.7K</text>
<text x="292.1" y="369.9">0.1UF</text>
<text x="313.7" y="368.6">0.1UF</text>
<text x="84.1" y="373.1">R222</text>
<text x="96" y="376">4</text>
<text x="107.2" y="376.3">3</text>
<text x="228.3" y="376.7">2</text>
<text x="228.3" y="372.9">1</text>
<text x="231.4" y="372.9">OE</text>
<text x="231.9" y="376.5">A</text>
<text x="239" y="372.9">VCC</text>
<text x="241.6" y="376.7">B</text>
<text x="245.4" y="376.7">4</text>
<text x="271.8" y="378">CONTROL_FB</text>
<text x="206" y="383.3">R218</text>
<text x="238.6" y="383.1">GND</text>
<text x="245.4" y="381.8">3</text>
<text x="273" y="381.8">[9,12]</text>
<text x="332.2" y="381.8">DRAWN</text>
<text x="206" y="385.7">16K</text>
<text x="332.5" y="386.1">MILISH JOSEPH</text>
<text x="375.6" y="384.3">13/12/2012</text>
<text x="332" y="392.9">CHECKED</text>
<text x="372.6" y="395.8">&lt;Checked Date&gt;</text>
<text x="332" y="398">&lt;Checked By&gt;</text>
<text x="332.7" y="405.4">ENGINEER</text>
<text x="397.6" y="403.9">SIZE</text>
<text x="407.7" y="403.9">DWG. NO.</text>
<text x="435.4" y="405.7">&lt;Drawing Number&gt;</text>
<text x="484.4" y="404.1">SHEET</text>
<text x="504.1" y="405.2">8 of 18</text>
<text x="524.6" y="403.9">PROD</text>
<text x="525.1" y="406.4">REV.</text>
<text x="332.5" y="411.2">&lt;ENGINEER&gt;</text>
<text x="407.7" y="410.2">FILE</text>
<text x="429.9" y="412">17-600550-100_REVA_SCH.sch</text>
<text x="484.2" y="410.5">SCALE</text>
<text x="501.9" y="411.8">&lt;Scale&gt;</text>
<text x="521.3" y="411">&lt;Revision&gt;</text>
</g>
<g font-size="2.2">
<text x="171.4" y="284.7">K7</text>
<text x="171.4" y="311.4">EF2-24NU</text>
</g>
</svg>
